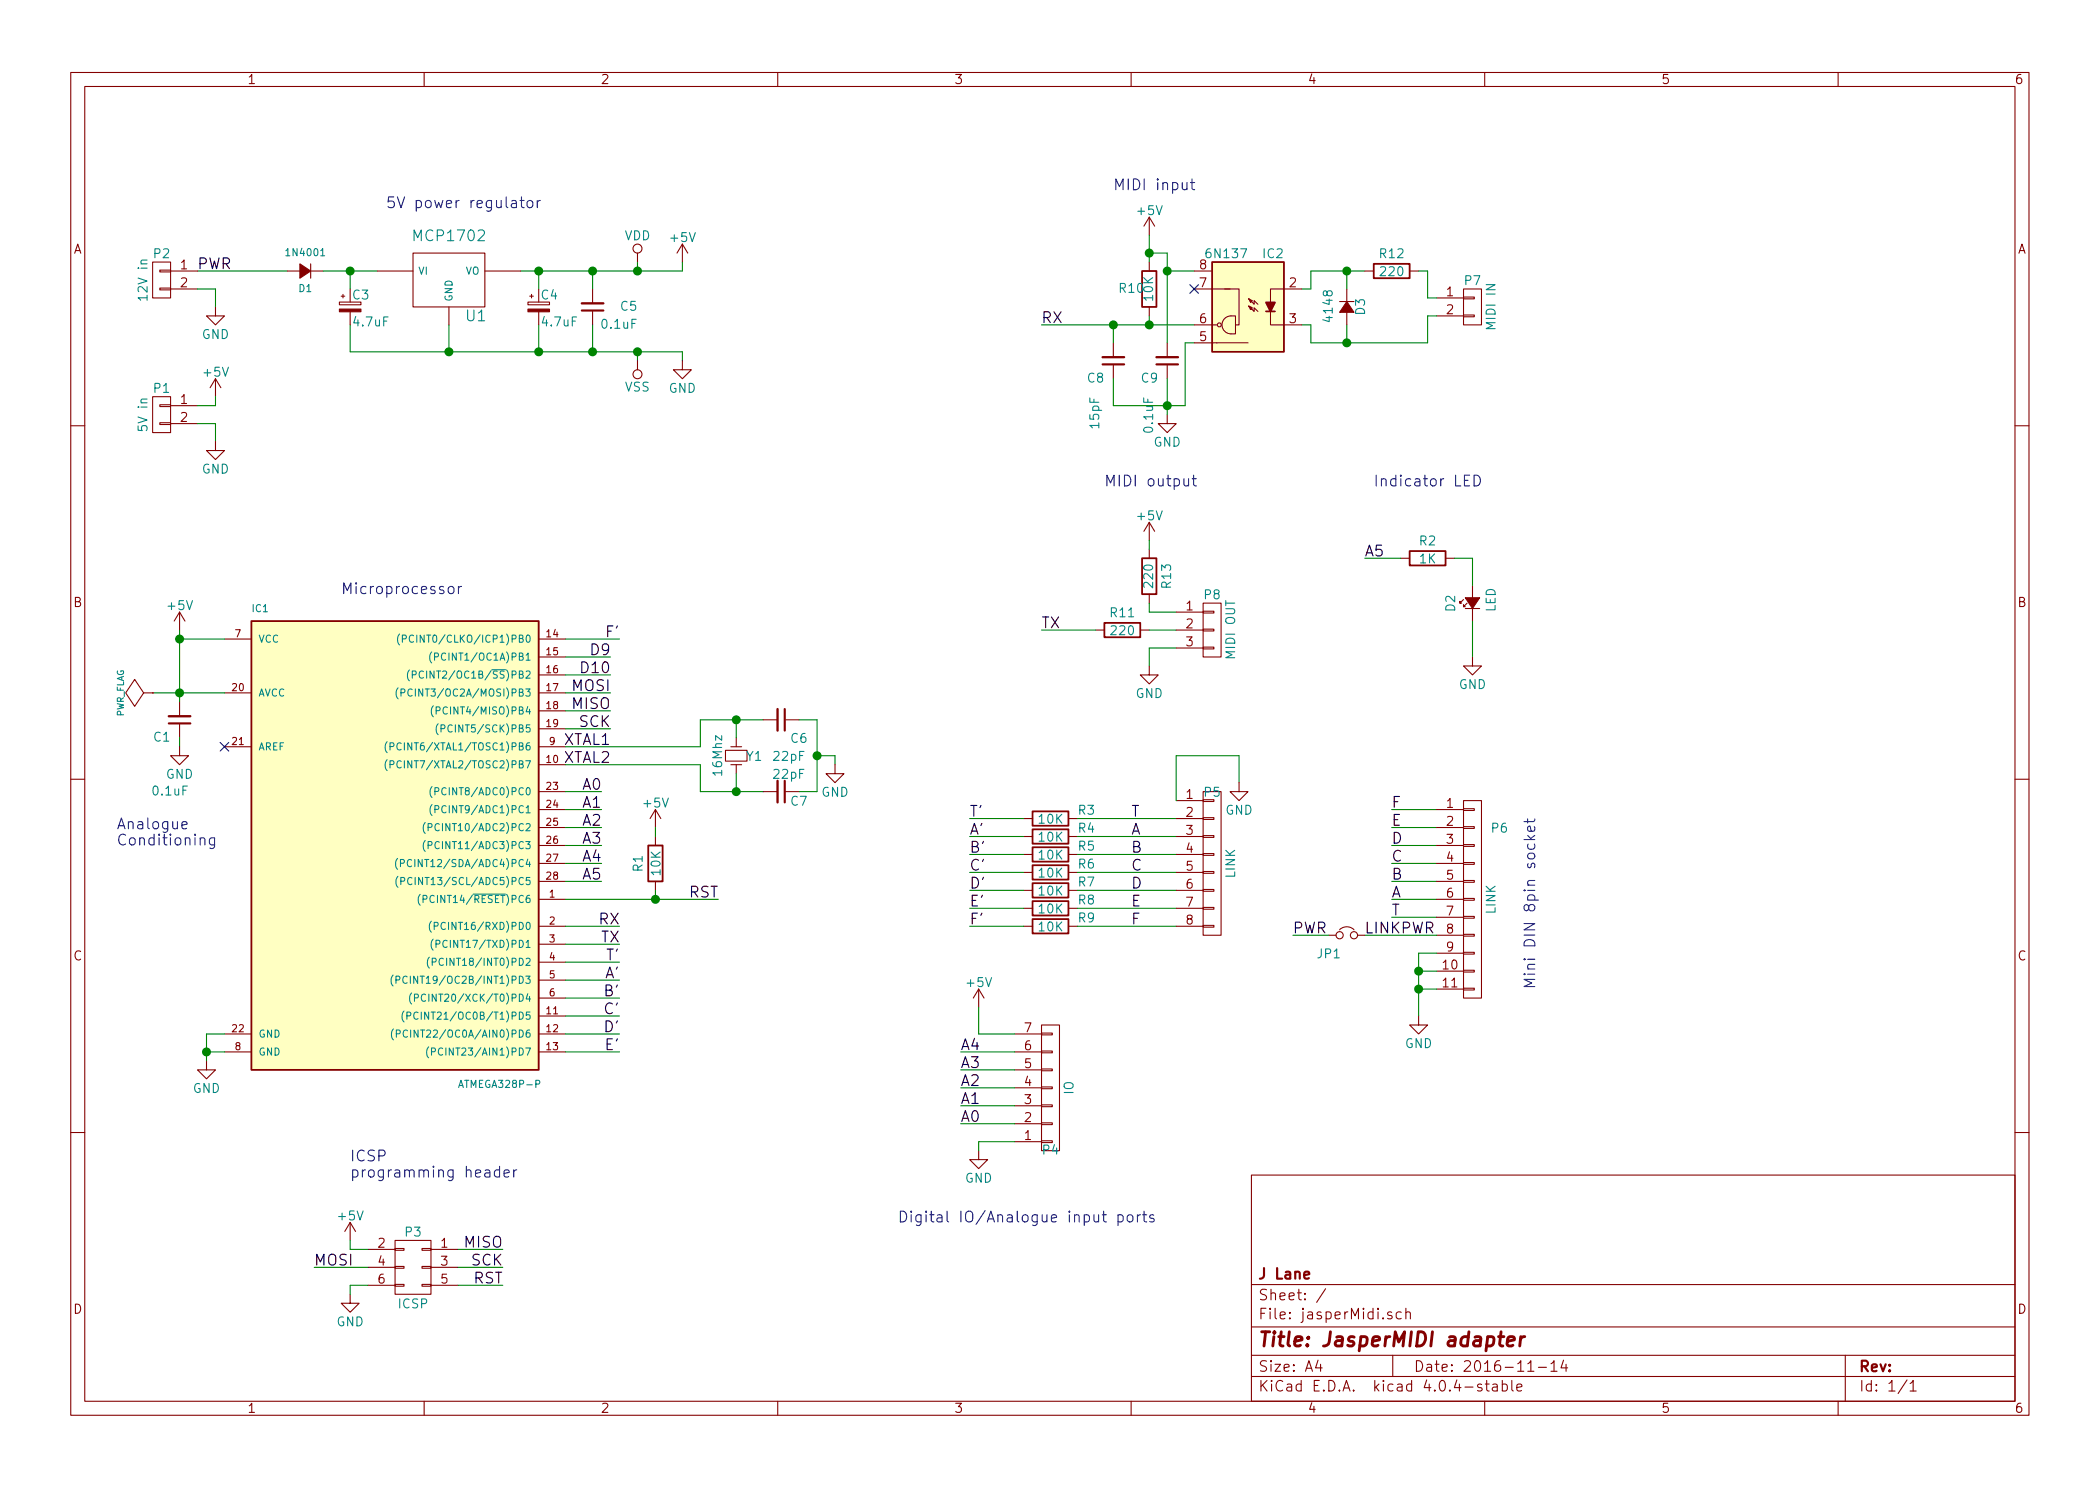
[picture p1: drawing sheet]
<svg xmlns="http://www.w3.org/2000/svg" width="297mm" height="210mm" viewBox="0 0 297 210" stroke-linecap="round" stroke-linejoin="round" font-family="sans-serif">
<g fill="none" stroke="#840000" stroke-width=".15">
<path d="M10 10.3h277v189.9h-277zM12 12.2h273v186.1h-273zM60 10.3v1.9M110 10.3v1.9M160 10.3v1.9M210 10.3v1.9M260 10.3v1.9M21.6 37.1h2.5v5.1h-2.5zM22.6 38.2h1.5v.3h-1.5zM24.1 38.3h3.8M40.6 38.3h1.8M43.9 37.3v2.1"/>
<path d="M43.9 38.3h1.8M53.3 38.3h5.1M58.4 35.8h10.2v7.6h-10.2zM68.6 38.3h5.1M90.2 35.8v1.3M96.5 34.5l-.7 1.3M96.5 34.5v2.6M96.5 34.5l.8 1.3M162.6 30.7v2.6M162.6 37.1v1.2M162.6 30.7l-.8 1.3M162.6 30.7l.7 1.3"/>
<path d="M168.9 38.3h2.5M193 38.3h1.3M199.4 38.3h1.3M21.6 56.1h2.5v5.1h-2.5zM22.6 40.8h1.5v.2h-1.5zM22.6 59.8h1.5v.3h-1.5zM22.6 57.3h1.5v.2h-1.5zM24.1 40.9h3.8M24.1 57.4h3.8M24.1 59.9h3.8M30.5 43.4v1.3h1.2l-1.2 1.3-1.3-1.3h1.3M30.5 53.6l-.8 1.3"/>
<path d="M30.5 53.6v2.5M30.5 53.6l.7 1.3M48 42.7h3.1v.4h-3.1zM48.3 41.9h.5M48.5 41.7v.5M49.5 44.1v1.9M63.5 43.4v2.6M74.7 42.7h3v.4h-3zM74.9 41.9h.5M75.2 41.7v.5M76.2 44.1v1.9M83.8 40.9v2"/>
<path d="M83.8 44.1v1.9M90.2 51v1.3M96.5 51v1.3h1.3l-1.3 1.3-1.3-1.3h1.3M157.5 48.5v2M157.5 51.7v1.9M162.6 43.4v1.3M165.1 58.7v1.2h1.3l-1.3 1.3-1.3-1.3h1.3M165.1 48.5v2M165.1 51.7v1.9M168.9 40.9h5.1M168.9 48.5h7.6M168.9 46h3.2"/>
<path d="M173.2 45.1l.7-.4h.9v2.5h-.7a1.27 1.27 0 0 1-1.1-.7 1.27 1.27 0 0 1 .2-1.4zM173.2 40.9h2.1v5.1h-.5M176.6 42.3l.8 .7v-.5l.5 .5M176.6 42.3l.5 .2-.2 .3zM176.6 43.3l.3 .5 .2-.2-.5-.3 .8 .8v-.5l.5 .5M184.1 40.9h-4.4v5.1h4.4M189.5 42.7h2M190.5 40.9v1.8M190.5 44.2v1.8M203.2 42.2h3.8M203.2 44.7h3.8M207 44.6h1.5v.2h-1.5z"/>
<path d="M207 42h1.5v.3h-1.5zM207 40.9h2.5v5.1h-2.5zM10 60.2h2M30.5 62.5v1.2h1.2l-1.2 1.3-1.3-1.3h1.3M162.6 73.9v2.5M162.6 77.7v1.3M162.6 73.9l-.8 1.3M162.6 73.9l.7 1.3M198.1 79h1.3M204.5 79h1.2M285 60.2h2M20.3 98l-1.3-1.9-1.2 1.9 1.2 1.9 1.3-1.9h1.3"/>
<path d="M21.6 98h.1M25.4 86.6l-.8 1.3M25.4 86.6v2.5M25.4 99.3v2M25.4 86.6l.8 1.3M31.7 90.4h3.9M31.7 98h3.9M76.2 90.4h3.8M76.2 98h3.8M76.2 93h3.8M76.2 95.5h3.8M154.9 89.1h1.3"/>
<path d="M161.3 89.1h1.3M162.6 94.2v1.3h1.2l-1.2 1.3-1.3-1.3h1.3M162.6 84.1v1.2M166.4 86.6h3.8M166.4 89.1h3.8M166.4 91.7h3.8M170.2 91.6h1.5v.2h-1.5zM170.2 89h1.5v.3h-1.5zM170.2 86.5h1.5v.2h-1.5zM170.2 85.3h2.5v7.7h-2.5zM207 84.8l-.5 .5v-.2v.2h.3M207.3 86.1h2"/>
<path d="M207.5 85.3l-.5 .5v-.2v.2h.3M208.3 93v1.2h1.2l-1.2 1.3-1.3-1.3h1.3M208.3 82.8v1.8M208.3 86.1v1.8M10 110.3h2M25.4 105.7v1.2h1.3l-1.3 1.3-1.3-1.3h1.3M25.4 102.5v1.9M31.7 105.7h3.9M76.2 105.7h3.8M76.2 108.2h3.8M76.2 112h3.8M76.2 114.5h3.8"/>
<path d="M76.2 117.1h3.8M76.2 119.6h3.8M76.2 100.6h3.8M76.2 103.1h3.8M92.7 114.5v2.6M92.7 118.4v1.2M92.7 114.5l-.8 1.3M92.7 114.5l.8 1.3M102.6 106.2h3.1v1.5h-3.1zM103.4 105.7h1.5M103.4 108.2h1.5M104.1 104.4v1.3"/>
<path d="M104.1 108.2v1.3M107.9 112h2.1M107.9 101.8h2.1M111.1 112h1.9M111.1 101.8h1.9M118.1 108.2v1.3h1.3l-1.3 1.2-1.3-1.2h1.3M144.8 115.8h1.2M144.8 118.4h1.2M151.1 115.8h1.3M151.1 118.4h1.3M166.4 115.8h3.8M166.4 118.4h3.8"/>
<path d="M166.4 113.3h3.8M170.2 112h2.5v20.3h-2.5zM170.2 118.2h1.5v.3h-1.5zM170.2 115.7h1.5v.2h-1.5zM170.2 113.2h1.5v.2h-1.5zM175.3 110.7v1.3h1.2l-1.2 1.3-1.3-1.3h1.3M203.2 114.5h3.8M203.2 117.1h3.8M203.2 119.6h3.8M207 119.5h1.5v.3h-1.5zM207 117h1.5v.2h-1.5zM207 114.4h1.5v.3h-1.5z"/>
<path d="M207 113.3h2.5v27.9h-2.5zM285 110.3h2M76.2 127.2h3.8M76.2 131.1h3.8M76.2 133.6h3.8M76.2 136.1h3.8M76.2 138.7h3.8M76.2 122.2h3.8M76.2 124.7h3.8M92.7 124.7v1.3M138.4 139.9l-.7 1.3M138.4 139.9v2.6"/>
<path d="M138.4 139.9l.8 1.3M144.8 131.1h1.2M144.8 120.9h1.2M144.8 123.4h1.2M144.8 126h1.2M144.8 128.5h1.2M151.1 131.1h1.3M151.1 120.9h1.3M151.1 123.4h1.3M151.1 126h1.3M151.1 128.5h1.3M166.4 131.1h3.8"/>
<path d="M166.4 120.9h3.8M166.4 123.4h3.8M166.4 126h3.8M166.4 128.5h3.8M170.2 130.9h1.5v.3h-1.5zM170.2 128.4h1.5v.2h-1.5zM170.2 125.9h1.5v.2h-1.5zM170.2 123.3h1.5v.3h-1.5zM170.2 120.8h1.5v.2h-1.5zM188 132.3h1M189.5 131.6a1.41 1.41 0 0 1 2 0M192 132.3h1"/>
<path d="M203.2 127.2h3.8M203.2 122.2h3.8M203.2 124.7h3.8M203.2 129.8h3.8M203.2 132.3h3.8M203.2 134.9h3.8M203.2 137.4h3.8M203.2 139.9h3.8M207 139.8h1.5v.3h-1.5zM207 137.3h1.5v.2h-1.5zM207 134.7h1.5v.3h-1.5zM207 132.2h1.5v.3h-1.5z"/>
<path d="M207 129.7h1.5v.2h-1.5zM207 127.1h1.5v.3h-1.5zM207 124.6h1.5v.2h-1.5zM207 122h1.5v.3h-1.5zM29.2 150.1v1.3h1.3l-1.3 1.2-1.3-1.2h1.3M31.7 148.8h3.9M31.7 146.3h3.9M76.2 141.2h3.8M76.2 148.8h3.8M76.2 143.8h3.8M76.2 146.3h3.8M143.5 148.8h3.8"/>
<path d="M143.5 146.3h3.8M143.5 159h3.8M143.5 156.5h3.8M143.5 153.9h3.8M143.5 151.4h3.8M147.3 145h2.6v17.8h-2.6zM147.3 146.2h1.5v.2h-1.5zM147.3 148.7h1.5v.3h-1.5zM147.3 151.3h1.5v.2h-1.5zM147.3 153.8h1.5v.2h-1.5zM147.3 156.3h1.5v.3h-1.5zM147.3 158.9h1.5v.2h-1.5z"/>
<path d="M200.7 143.8v1.2h1.2l-1.2 1.3-1.3-1.3h1.3M10 160.2h2M49.5 173v2.5M49.5 173l-.7 1.2M49.5 173l.8 1.2M52.1 176.8h3.8M52.1 179.3h3.8M55.9 175.5h5.1v7.6h-5.1zM55.9 179.2h1.2v.2h-1.2zM55.9 176.7h1.2v.2h-1.2zM59.7 179.2h1.3v.2h-1.3zM59.7 176.7h1.3v.2h-1.3z"/>
<path d="M61 176.8h3.8M61 179.3h3.8M138.4 162.8v1.3h1.3l-1.3 1.2-1.2-1.2h1.2M143.5 161.5h3.8M147.3 161.4h1.5v.3h-1.5zM177 166.3h108v32h-108zM285 160.2h2M49.5 183.1v1.3h1.3l-1.3 1.3-1.2-1.3h1.2M52.1 181.9h3.8M55.9 181.7h1.2v.3h-1.2zM59.7 181.7h1.3v.3h-1.3zM60 198.3v1.9"/>
<path d="M61 181.9h3.8M110 198.3v1.9M160 198.3v1.9M177 194.8h108M177 191.8h108M177 187.8h108M177 181.8h108M186.4 192.5l-.3 1h.9M186.8 193v1M187.5 182.3l-1.3 2M196.8 185.7a.37 .37 0 0 0-.5 .1v.1a.54 .54 0 0 0 .5 .3l.1 .1-.1 .2-.1 .1-.4-.1M197 191.8v3"/>
<path d="M198.2 185.7l-.4-.1-.3 .3 .1 .6 .2 .1 .4-.1M198.9 185.7a.38 .38 0 0 1 .6 .1v.8M198.9 185.1v1.5M209.6 195.9a.37 .37 0 0 0-.6 .1v.1a.54 .54 0 0 0 .6 .3l.1 .1-.1 .2-.2 .1-.4-.1M210 198.3v1.9M210.1 195.8h.5M210.3 195.3v1.3l.2 .2h.1M211.2 195.9l.1-.1 .4 .1 .1 .9M211.8 196.2l-.5 .1-.2 .2 .1 .2 .1 .1 .5-.1M212.5 195.9a.48 .48 0 0 1 .6 .1l.1 .1-.1 .6a.48 .48 0 0 1-.6 0M212.5 195.3v1.5M213.8 195.3v1.3l.2 .2"/>
<path d="M214.6 196.3l.7-.1-.1-.3-.4-.1-.2 .2v.7l.2 .1 .4-.1M216.1 194h.9M217.6 193.5h1.1M219.4 193l.4-.5v1.5M219.4 194h.8M221.2 192.5l-.4 1h.9M221.5 193v1M260 198.3v1.9M261 191.8v6.5M269.7 195.2l-1.2 2M270.2 195.8l.4-.5v1.5M270.2 196.8h.8"/>
<circle cx="90.2" cy="35.2" r=".63"/>
<circle cx="90.2" cy="53" r=".63"/>
<circle cx="172.5" cy="46" r=".28"/>
<circle cx="189.5" cy="132.3" r=".51"/>
<circle cx="191.5" cy="132.3" r=".51"/>
</g>
<path d="M212 189.1h.7M212.3 188.4l-.2 1.8 .1 .1 .4 .1M213.2 189.8l1-.2-.1-.4-.5-.1-.3 .3-.1 .8v.1l.2 .1 .6-.1M215.1 189.1l-.1 1.3M215.7 189.1a.54 .54 0 0 0-.6 .4" fill="none" stroke="#840000" stroke-width=".41"/>
<g fill="#ffffc2" stroke="#ffffc2" stroke-width=".14">
<path d="M35.6 87.9h40.6v63.5h-40.6z"/>
<path d="M171.4 37.1h10.2v12.7h-10.2z"/>
</g>
<g fill="none" stroke="#840000" stroke-width=".25">
<path d="M161.5 38.3h2.1v5.1h-2.1zM171.4 37.1h10.2v12.7h-10.2zM194.3 37.3h5.1v2.1h-5.1zM179.1 44.1h1.2M161.5 79h2.1v5.1h-2.1zM199.4 78h5.1v2h-5.1zM35.6 87.9h40.6v63.5h-40.6zM156.2 88.1h5.1v2.1h-5.1zM91.7 119.6h2v5.1h-2zM146 114.8h5.1v2h-5.1zM146 117.3h5.1v2.1h-5.1zM146 119.9h5.1v2h-5.1z"/>
<path d="M146 122.4h5.1v2.1h-5.1zM146 125h5.1v2h-5.1zM146 127.5h5.1v2h-5.1zM146 130h5.1v2.1h-5.1z"/>
</g>
<g fill="none" stroke="#008484" stroke-width=".15">
<path d="M45.4 36.2h.5M56.3 97.3a1.2 1.2 0 0 0 0 1.6M56.5 89.7a1.2 1.2 0 0 0 0 1.6M56.7 98h.5l.1-.2-.1-.3h-.5v1M56.9 90.4l.5-.1 .1-.1-.1-.3h-.5v1M57.9 94.8a1.2 1.2 0 0 0 0 1.5M58.3 97.6a.4 .4 0 0 0-.5 0 .4 .4 0 0 0-.1 .5 .37 .37 0 0 0 .2 .3 .37 .37 0 0 0 .4 0M58.3 95.5l.5-.1 .1-.1-.1-.3-.5-.1v1.1M58.5 90a.4 .4 0 0 0-.5 0 .4 .4 0 0 0-.1 .4 .37 .37 0 0 0 .2 .4 .37 .37 0 0 0 .4 0M59.9 95a.4 .4 0 0 0-.5 0 .4 .4 0 0 0-.1 .5 .37 .37 0 0 0 .2 .4 .37 .37 0 0 0 .4 0M61.1 92.2a1.2 1.2 0 0 0 0 1.6M61.3 99.9a1.2 1.2 0 0 0 0 1.5"/>
<path d="M61.5 92.9h.5v-.2v-.2l-.5-.1v1M54.8 104.9a1.2 1.2 0 0 0 0 1.6M54.8 107.5a1.2 1.2 0 0 0 0 1.5M55.2 105.6h.5v-.2v-.2l-.5-.1v1M55.2 108.2l.5-.1v-.1v-.3l-.5-.1v1.1M60.1 116.4a1.2 1.2 0 0 0 0 1.5M60.1 118.9a1.2 1.2 0 0 0 0 1.6M60.6 117.1l.4-.1 .1-.1-.1-.3-.4-.1v1M60.6 119.6h.4l.1-.2-.1-.3h-.4v1M61.1 111.3a1.2 1.2 0 0 0 0 1.5M61.1 113.8a1.2 1.2 0 0 0 0 1.6M61.5 112l.5-.1 .1-.1-.1-.3-.5-.1v1.1"/>
<path d="M61.5 114.5h.5l.1-.2-.1-.3h-.5v1M61.7 100.6l.5-.1 .1-.2-.1-.2-.5-.1v1M62 102.4a1.2 1.2 0 0 0 0 1.6M62.4 103.1l.5-.1v-.1v-.3h-.5v1M55.6 138a1.2 1.2 0 0 0 0 1.5M56 138.7l.5-.1 .1-.2-.1-.2-.5-.1v1M56.2 121.5a1.2 1.2 0 0 0 0 1.5M56.3 124a1.2 1.2 0 0 0 0 1.5M56.6 122.1h.5l.1-.2-.1-.2-.5-.1v1M56.7 124.7l.5-.1 .1-.1-.1-.3-.5-.1v1.1M57.6 138.2a.4 .4 0 0 0-.5 0 .4 .4 0 0 0-.1 .5 .37 .37 0 0 0 .2 .4 .37 .37 0 0 0 .4-.1M58.2 121.7a.4 .4 0 0 0-.5 0 .4 .4 0 0 0-.1 .5 .37 .37 0 0 0 .2 .4 .37 .37 0 0 0 .4-.1"/>
<path d="M58.3 124.3a.4 .4 0 0 0-.5-.1 .4 .4 0 0 0-.1 .5 .37 .37 0 0 0 .1 .4 .37 .37 0 0 0 .5 0M59.4 126.5a1.2 1.2 0 0 0 0 1.6M59.8 127.2h.5l.1-.2-.1-.3h-.5v1M60.7 135.4a1.2 1.2 0 0 0 0 1.6M61 130.3a1.2 1.2 0 0 0 0 1.6M61.1 136.1h.5l.1-.2-.1-.3h-.5v1M61.3 132.9a1.2 1.2 0 0 0 0 1.5M61.4 131h.5l.1-.2-.1-.2-.5-.1v1M61.7 133.6l.5-.1v-.1v-.3l-.5-.1v1.1M66.9 126.5h4.6M55.7 145.6a1.2 1.2 0 0 0 0 1.5M56.1 146.3l.4-.1 .1-.1-.1-.3-.4-.1v1.1"/>
<path d="M57.1 143a1.2 1.2 0 0 0 0 1.6M57.6 143.7h.4l.1-.2-.1-.2-.4-.1v1M57.6 145.8a.4 .4 0 0 0-.5 0 .4 .4 0 0 0-.1 .5 .37 .37 0 0 0 .2 .4 .37 .37 0 0 0 .4 0M58.2 140.5a1.2 1.2 0 0 0 0 1.6M58.6 141.2l.5-.1 .1-.1-.1-.3h-.5v1M59.1 143.3a.4 .4 0 0 0-.5 0 .4 .4 0 0 0-.1 .5 .37 .37 0 0 0 .2 .4 .37 .37 0 0 0 .4-.1M60.2 140.8a.4 .4 0 0 0-.5 0 .4 .4 0 0 0-.1 .4 .37 .37 0 0 0 .2 .4 .37 .37 0 0 0 .4 0M60.6 148.1a1.2 1.2 0 0 0 0 1.6M61 148.8h.5l.1-.2-.1-.3h-.5v1"/>
</g>
<g fill="none" stroke="#008400" stroke-width=".15">
<path d="M27.9 38.3h12.7M45.7 38.3h7.6M49.5 38.3v2.6M76.2 38.3v2.6M83.8 38.3v2.6M90.2 37.1v1.2M96.5 37.1v1.2h-22.8M162.6 35.8h2.5v12.7M162.6 33.3v3.8M165.1 38.3h3.8M190.5 38.3v2.6M193 38.3h-7.6v2.6h-1.3"/>
<path d="M200.7 38.3h1.2v3.9h1.3M27.9 40.9h2.6v2.5M27.9 59.9h2.6v2.6M30.5 56.1v1.3h-2.6M49.5 46v3.8h47v1.2M63.5 46v3.8M76.2 46v3.8M83.8 46v3.8M90.2 49.8v1.2M147.3 46h21.6M157.5 46v2.5M162.6 44.7v1.3"/>
<path d="M165.1 53.6v5.1M168.9 48.5h-1.3v8.9h-10.1v-3.8M190.5 46v2.5M203.2 44.7h-1.3v3.8h-16.5v-2.5h-1.3M162.6 76.4v1.3M193 79h5.1M205.7 79h2.6v3.8M21.6 98h10.1M25.4 90.4h6.3M25.4 89.1v10.2M80 90.4h7.6M80 98h6.4"/>
<path d="M80 93h6.4M80 95.5h6.4M147.3 89.1h7.6M162.6 85.3v1.3h3.8M162.6 89.1h3.8M166.4 91.7h-3.8v2.5M208.3 87.9v5.1M25.4 104.4v1.3M80 108.2h19.1v3.8h8.8M80 112h5.1M80 100.6h6.4M80 103.1h6.4"/>
<path d="M80 119.6h5.1M80 117.1h5.1M80 114.5h5.1M92.7 117.1v1.3M104.1 101.8v2.6M104.1 109.5v2.5M107.9 101.8h-8.8v3.9h-19.1M113 101.8h2.6v10.2h-2.6M115.6 106.9h2.5v1.3M137.2 115.8h7.6M137.2 118.4h7.6M152.4 115.8h14"/>
<path d="M152.4 118.4h14M175.3 110.7v-3.8h-8.9v6.4M196.8 119.6h6.4M196.8 117.1h6.4M196.8 114.5h6.4M80 131.1h7.6M80 127.2h21.6M80 124.7h5.1M80 122.2h5.1M80 136.1h7.6M80 138.7h7.6M80 133.6h7.6"/>
<path d="M92.7 126v1.2M137.2 120.9h7.6M137.2 123.4h7.6M137.2 126h7.6M137.2 128.5h7.6M137.2 131.1h7.6M152.4 120.9h14M152.4 123.4h14M152.4 126h14M152.4 128.5h14M152.4 131.1h14M182.9 132.3h5.1"/>
<path d="M193 132.3h10.2M196.8 127.2h6.4M196.8 124.7h6.4M196.8 122.2h6.4M196.8 129.8h6.4M200.7 139.9h2.5M200.7 137.4h2.5M203.2 134.9h-2.5v8.9M29.2 148.8h2.5M31.7 146.3h-2.5v3.8M80 146.3h7.6M80 148.8h7.6"/>
<path d="M80 141.2h7.6M80 143.8h7.6M135.9 148.8h7.6M135.9 159h7.6M135.9 156.5h7.6M135.9 153.9h7.6M135.9 151.4h7.6M138.4 142.5v3.8h5.1M44.4 179.3h7.7M49.5 175.5v1.3h2.6M64.8 176.8h6.3M64.8 179.3h6.3"/>
<path d="M143.5 161.5h-5.1v1.3M52.1 181.9h-2.6v1.2M64.8 181.9h6.3"/>
</g>
<path d="M82.3 42.9h3M156 50.5h3M163.6 50.5h3M23.9 101.3h3M110 100.3v3.1M110 110.5v3" fill="none" stroke="#840000" stroke-width=".33"/>
<path d="M82.3 43.9h3M156 51.6h3M163.6 51.6h3M23.9 102.4h3M111 100.3v3.1M111 110.5v3" fill="none" stroke="#840000" stroke-width=".3"/>
<g fill="#008400" stroke="#008400" stroke-width=".25">
<circle cx="104.1" cy="101.8" r=".51"/>
<circle cx="104.1" cy="112" r=".51"/>
<circle cx="115.6" cy="106.9" r=".51"/>
<circle cx="76.2" cy="49.8" r=".51"/>
<circle cx="76.2" cy="38.3" r=".51"/>
<circle cx="83.8" cy="38.3" r=".51"/>
<circle cx="83.8" cy="49.8" r=".51"/>
<circle cx="29.2" cy="148.8" r=".51"/>
<circle cx="25.4" cy="90.4" r=".51"/>
<circle cx="92.7" cy="127.2" r=".51"/>
<circle cx="25.4" cy="98" r=".51"/>
<circle cx="63.5" cy="49.8" r=".51"/>
<circle cx="49.5" cy="38.3" r=".51"/>
<circle cx="90.2" cy="38.3" r=".51"/>
<circle cx="90.2" cy="49.8" r=".51"/>
<circle cx="200.7" cy="139.9" r=".51"/>
<circle cx="200.7" cy="137.4" r=".51"/>
<circle cx="190.5" cy="48.5" r=".51"/>
<circle cx="190.5" cy="38.3" r=".51"/>
<circle cx="162.6" cy="46" r=".51"/>
<circle cx="165.1" cy="38.3" r=".51"/>
<circle cx="157.5" cy="46" r=".51"/>
<circle cx="165.1" cy="57.4" r=".51"/>
<circle cx="162.6" cy="35.8" r=".51"/>
</g>
<g fill="#840000" stroke="#840000" stroke-width=".15">
<path d="M48 43.7h3.1v.4h-3.1z"/>
<path d="M74.7 43.7h3v.4h-3z"/>
<path d="M42.4 37.3l1.5 1-1.5 1.1z"/>
<path d="M190.5 42.7l1 1.5h-2z"/>
<path d="M207.3 84.6h2l-1 1.5z"/>
</g>
<path d="M168.3 40.3l1.2 1.2M169.5 40.3l-1.2 1.2M31.1 105l1.3 1.3M32.4 105l-1.3 1.3" fill="none" stroke="#000084" stroke-width=".15"/>
<g fill="none" stroke="#0000c2" stroke-width=".15">
<path d="M73.6 28.4h.5M73.8 27.9v1.3v.1l.3 .1M74.6 28.5a.42 .42 0 0 1 .4-.1 .42 .42 0 0 1 .4 .3v.4a.43 .43 0 0 1-.4 .3 .43 .43 0 0 1-.5-.3zM76 28.4v1M76.4 28.4h-.3l-.1 .3M167.2 25.8v.8a.38 .38 0 0 0 .7 .1M167.9 25.8v1M168.4 25.8h.6M168.6 25.3v1.3l.1 .2h.3M167.5 67.7v.8a.38 .38 0 0 0 .6 .1M168.1 67.7v1.1M168.6 67.7h.6"/>
<path d="M168.8 67.2v1.3l.1 .2 .3 .1M207.9 67.2h-.8v1.6h.8M208.5 67.2a.77 .77 0 0 1 .9 .8 .77 .77 0 0 1-.9 .8zM63.5 83.1a.42 .42 0 0 1 .4-.1 .42 .42 0 0 1 .3 .3v.4a.43 .43 0 0 1-.4 .3 .43 .43 0 0 1-.4-.3zM64.8 83v1M65.3 83l-.3 .1-.2 .2M25.7 116.8l.8-.2-.1-.3h-.4l-.3 .2 .1 .7 .2 .1 .4-.1M28.3 118.7a.38 .38 0 0 1 .7 .1v.8M30.4 118.5v1.3a.43 .43 0 0 1-.7 .2M30.4 118.6a.48 .48 0 0 0-.7 .1l-.1 .6a.48 .48 0 0 0 .8 .2M215.6 118.8h1.5M216.1 118.2l.6 .6"/>
<path d="M216.1 115.9v.6M216.2 119.4a.48 .48 0 0 0 0 .7l.6 .1a.48 .48 0 0 0 .2-.8M217 117l.1 .4-.2 .2-.7-.1-.1-.1 .1-.4 .2-.1 .2 .7M217.1 115.9l-.1 .3-.1 .1h-1.3M217.1 118.2l-.6 .4M70.7 165.6a.48 .48 0 0 0-.7 .1l-.1 .6a.48 .48 0 0 0 .8 .2M70.7 165v1.5M71.3 166l.7-.1v-.3l-.5-.1-.2 .3 .1 .7h.1h.5M72.7 165.5v1M73.1 165.5l-.3 .1-.1 .2M155.9 171.9h.6M156.1 171.4v1.3l.1 .1 .3 .1"/>
<path d="M158.1 172a.48 .48 0 0 1 .7 0l.1 .6a.48 .48 0 0 1-.8 .2M158.1 171.9v1.5M159.5 172a.42 .42 0 0 1 .4-.1 .42 .42 0 0 1 .3 .3v.4a.43 .43 0 0 1-.4 .3 .43 .43 0 0 1-.4-.3zM160.9 171.9v1M161.3 171.9l-.3 .1-.1 .2M161.6 171.9h.6M161.8 171.4v1.3l.1 .1 .3 .1M163.2 172l-.4-.1-.2 .2 .1 .2 .5 .2 .1 .1-.1 .2-.1 .1-.5-.1"/>
</g>
<path d="M179.1 42.8h1.2l-.6 1.3z" fill="#840000" stroke="#840000" stroke-width=".25"/>
<text font-size="2.8" fill="#840000" x="178" y="190.5">Title: JasperMIDI adapter</text>
<g font-size="2.1" fill="#0000c2">
<text x="54.6" y="29.5">5V power regulator</text>
<text x="157.5" y="26.9">MIDI input</text>
<text x="156.2" y="68.8">MIDI output</text>
<text x="194.3" y="68.8">Indicator LED</text>
<text x="48.3" y="84.1">Microprocessor</text>
<text x="16.5" y="117.3">Analogue</text>
<text x="16.5" y="119.6">Conditioning</text>
<text x="217.2" y="139.9" transform="rotate(-90 217.2 139.9)">Mini DIN 8pin socket</text>
<text x="49.5" y="164.3">ICSP</text>
<text x="49.5" y="166.6">programming header</text>
<text x="127" y="173">Digital IO/Analogue input ports</text>
</g>
<g font-size="2.1" fill="#008484">
<text x="58.8" y="34.1">MCP1702</text>
<text x="66" y="45.5">U1</text>
</g>
<g font-size="2.1">
<text x="27.9" y="38.1">PWR</text>
<text x="147.3" y="45.7">RX</text>
<text x="193" y="78.7">A5</text>
<text x="147.3" y="88.9">TX</text>
<text x="82.5" y="95.2">D10</text>
<text x="83.6" y="92.7">D9</text>
<text x="85.8" y="90.2">F'</text>
<text x="80.9" y="100.3">MISO</text>
<text x="80.9" y="97.8">MOSI</text>
<text x="79.6" y="105.4">XTAL1</text>
<text x="79.6" y="107.9">XTAL2</text>
<text x="81.9" y="102.9">SCK</text>
<text x="82.4" y="111.8">A0</text>
<text x="82.4" y="119.4">A3</text>
<text x="82.4" y="116.8">A2</text>
<text x="82.4" y="114.3">A1</text>
<text x="137.2" y="115.6">T'</text>
<text x="137.2" y="118.1">A'</text>
<text x="160" y="115.6">T</text>
<text x="160" y="118.1">A</text>
<text x="196.8" y="119.4">D</text>
<text x="196.8" y="116.8">E</text>
<text x="196.8" y="114.3">F</text>
<text x="82.4" y="124.5">A5</text>
<text x="82.4" y="121.9">A4</text>
<text x="137.2" y="120.6">B'</text>
<text x="137.2" y="123.2">C'</text>
<text x="137.2" y="125.7">D'</text>
<text x="160" y="120.6">B</text>
<text x="160" y="123.2">C</text>
<text x="160" y="125.7">D</text>
<text x="196.8" y="124.5">B</text>
<text x="196.8" y="121.9">C</text>
<text x="84.7" y="130.8">RX</text>
<text x="97.4" y="127">RST</text>
<text x="137.2" y="128.3">E'</text>
<text x="137.2" y="130.8">F'</text>
<text x="160" y="128.3">E</text>
<text x="160" y="130.8">F</text>
<text x="196.8" y="129.5">T</text>
<text x="196.8" y="127">A</text>
<text x="84.9" y="133.3">TX</text>
<text x="85.8" y="135.9">T'</text>
<text x="182.9" y="132.1">PWR</text>
<text x="193" y="132.1">LINKPWR</text>
<text x="85.6" y="138.4">A'</text>
<text x="85.6" y="141">B'</text>
<text x="85.6" y="143.5">C'</text>
<text x="85.6" y="146">D'</text>
<text x="85.7" y="148.6">E'</text>
<text x="135.9" y="148.6">A4</text>
<text x="135.9" y="153.7">A2</text>
<text x="135.9" y="151.1">A3</text>
<text x="135.9" y="158.7">A0</text>
<text x="135.9" y="156.2">A1</text>
<text x="44.4" y="179.1">MOSI</text>
<text x="65.7" y="176.5">MISO</text>
<text x="66.6" y="179.1">SCK</text>
<text x="66.9" y="181.6">RST</text>
</g>
<g font-size="2.1" fill="#840000">
<text x="178" y="184">Sheet: /</text>
<text x="178" y="181">J Lane</text>
<text x="178" y="186.7">File: jasperMidi.sch</text>
<text x="178" y="196.9">KiCad E.D.A. kicad 4.0.4-stable</text>
<text x="178" y="194.1">Size: A4</text>
<text x="200" y="194.1">Date: 2016-11-14</text>
<text x="263" y="194.1">Rev:</text>
<text x="263" y="196.9">Id: 1/1</text>
</g>
<g font-size="1.8" fill="#840000">
<text x="35" y="11.9">1</text>
<text x="85" y="11.9">2</text>
<text x="135" y="11.9">3</text>
<text x="185" y="11.9">4</text>
<text x="235" y="11.9">5</text>
<text x="285" y="11.9">6</text>
<text x="10.4" y="35.9">A</text>
<text x="285.4" y="35.9">A</text>
<text x="25.6" y="38.1">1</text>
<text x="25.6" y="40.6">2</text>
<text x="169.7" y="40.6">7</text>
<text x="169.7" y="38.1">8</text>
<text x="182.4" y="40.6">2</text>
<text x="204.6" y="41.9">1</text>
<text x="169.7" y="45.7">6</text>
<text x="182.4" y="45.7">3</text>
<text x="204.6" y="44.4">2</text>
<text x="169.7" y="48.3">5</text>
<text x="25.6" y="57.1">1</text>
<text x="25.6" y="59.7">2</text>
<text x="10.4" y="85.9">B</text>
<text x="167.8" y="86.4">1</text>
<text x="167.8" y="88.9">2</text>
<text x="285.4" y="85.9">B</text>
<text x="167.8" y="91.4">3</text>
<text x="167.8" y="113">1</text>
<text x="167.8" y="115.6">2</text>
<text x="167.8" y="118.1">3</text>
<text x="204.6" y="114.3">1</text>
<text x="204.6" y="116.8">2</text>
<text x="204.6" y="119.4">3</text>
<text x="167.8" y="120.6">4</text>
<text x="167.8" y="123.2">5</text>
<text x="167.8" y="125.7">6</text>
<text x="204.6" y="121.9">4</text>
<text x="204.6" y="124.5">5</text>
<text x="167.8" y="128.3">7</text>
<text x="167.8" y="130.8">8</text>
<text x="204.6" y="127">6</text>
<text x="204.6" y="129.5">7</text>
<text x="10.4" y="135.9">C</text>
<text x="204.1" y="137.2">10</text>
<text x="204.6" y="132.1">8</text>
<text x="204.6" y="134.6">9</text>
<text x="285.4" y="135.9">C</text>
<text x="204.1" y="139.7">11</text>
<text x="144.9" y="148.6">6</text>
<text x="144.9" y="146">7</text>
<text x="144.9" y="153.7">4</text>
<text x="144.9" y="151.1">5</text>
<text x="144.9" y="161.3">1</text>
<text x="144.9" y="158.7">2</text>
<text x="144.9" y="156.2">3</text>
<text x="53.5" y="176.5">2</text>
<text x="53.5" y="179.1">4</text>
<text x="62.4" y="176.5">1</text>
<text x="62.4" y="179.1">3</text>
<text x="10.4" y="185.9">D</text>
<text x="53.5" y="181.6">6</text>
<text x="62.4" y="181.6">5</text>
<text x="285.4" y="185.9">D</text>
<text x="35" y="199.9">1</text>
<text x="85" y="199.9">2</text>
<text x="135" y="199.9">3</text>
<text x="185" y="199.9">4</text>
<text x="235" y="199.9">5</text>
<text x="285" y="199.9">6</text>
</g>
<g font-size="1.8" fill="#008484">
<text x="88.3" y="34">VDD</text>
<text x="94.9" y="34.2">+5V</text>
<text x="161" y="30.4">+5V</text>
<text x="21.8" y="36.5">P2</text>
<text x="158.4" y="41.4">R10</text>
<text x="170.8" y="36.5">6N137</text>
<text x="178.7" y="36.5">IC2</text>
<text x="195.2" y="36.5">R12</text>
<text x="195.4" y="39.1">220</text>
<text x="207.2" y="40.3">P7</text>
<text x="20.9" y="42.2" transform="rotate(-90 20.9 42.2)">12V in</text>
<text x="28.5" y="47.9">GND</text>
<text x="49.9" y="42.4">C3</text>
<text x="50.1" y="46.2">4.7uF</text>
<text x="76.6" y="42.4">C4</text>
<text x="76.8" y="46.2">4.7uF</text>
<text x="85.2" y="46.5">0.1uF</text>
<text x="87.8" y="44">C5</text>
<text x="163.1" y="42.5" transform="rotate(-90 163.1 42.5)">10K</text>
<text x="188.5" y="45.3" transform="rotate(-90 188.5 45.3)">4148</text>
<text x="193.1" y="44.5" transform="rotate(-90 193.1 44.5)">D3</text>
<text x="211.5" y="46.4" transform="rotate(-90 211.5 46.4)">MIDI IN</text>
<text x="28.9" y="53.3">+5V</text>
<text x="21.8" y="55.6">P1</text>
<text x="88.4" y="55.4">VSS</text>
<text x="94.6" y="55.6">GND</text>
<text x="153.8" y="54.1">C8</text>
<text x="161.5" y="54.1">C9</text>
<text x="20.9" y="60.8" transform="rotate(-90 20.9 60.8)">5V in</text>
<text x="155.5" y="60.5" transform="rotate(-90 155.5 60.5)">15pF</text>
<text x="163.1" y="61.1" transform="rotate(-90 163.1 61.1)">0.1uF</text>
<text x="163.1" y="63.2">GND</text>
<text x="28.5" y="67">GND</text>
<text x="161" y="73.6">+5V</text>
<text x="200.8" y="77.2">R2</text>
<text x="163.1" y="83" transform="rotate(-90 163.1 83)">220</text>
<text x="165.6" y="83.2" transform="rotate(-90 165.6 83.2)">R13</text>
<text x="200.8" y="79.7">1K</text>
<text x="23.8" y="86.3">+5V</text>
<text x="157.1" y="87.3">R11</text>
<text x="157.3" y="89.9">220</text>
<text x="170.4" y="84.8">P8</text>
<text x="205.8" y="86.5" transform="rotate(-90 205.8 86.5)">D2</text>
<text x="211.5" y="86.6" transform="rotate(-90 211.5 86.6)">LED</text>
<text x="174.7" y="93.1" transform="rotate(-90 174.7 93.1)">MIDI OUT</text>
<text x="160.6" y="98.7">GND</text>
<text x="206.3" y="97.5">GND</text>
<text x="21.8" y="104.9">C1</text>
<text x="105.6" y="107.6">Y1</text>
<text x="109.5" y="107.6">22pF</text>
<text x="111.9" y="105.1">C6</text>
<text x="21.7" y="112.5">0.1uF</text>
<text x="23.4" y="110.2">GND</text>
<text x="102.1" y="109.6" transform="rotate(-90 102.1 109.6)">16Mhz</text>
<text x="109.5" y="110.2">22pF</text>
<text x="111.9" y="114">C7</text>
<text x="116.2" y="112.7">GND</text>
<text x="170.4" y="112.7">P5</text>
<text x="91.1" y="114.2">+5V</text>
<text x="147" y="116.5">10K</text>
<text x="147" y="119.1">10K</text>
<text x="152.6" y="115.3">R3</text>
<text x="152.6" y="117.8">R4</text>
<text x="173.3" y="115.3">GND</text>
<text x="211" y="117.8">P6</text>
<text x="90.9" y="123.3" transform="rotate(-90 90.9 123.3)">R1</text>
<text x="93.4" y="123.8" transform="rotate(-90 93.4 123.8)">10K</text>
<text x="147" y="121.6">10K</text>
<text x="147" y="124.1">10K</text>
<text x="152.6" y="120.3">R5</text>
<text x="152.6" y="122.9">R6</text>
<text x="152.6" y="125.4">R7</text>
<text x="174.7" y="124.2" transform="rotate(-90 174.7 124.2)">LINK</text>
<text x="147" y="126.7">10K</text>
<text x="147" y="129.2">10K</text>
<text x="147" y="131.8">10K</text>
<text x="152.6" y="128">R8</text>
<text x="152.6" y="130.5">R9</text>
<text x="211.5" y="129.3" transform="rotate(-90 211.5 129.3)">LINK</text>
<text x="186.4" y="135.6">JP1</text>
<text x="136.8" y="139.6">+5V</text>
<text x="198.7" y="148.3">GND</text>
<text x="27.3" y="154.6">GND</text>
<text x="151.8" y="154.9" transform="rotate(-90 151.8 154.9)">IO</text>
<text x="136.5" y="167.3">GND</text>
<text x="147.5" y="163.3">P4</text>
<text x="47.9" y="172.7">+5V</text>
<text x="57.4" y="174.9">P3</text>
<text x="56.4" y="185.1">ICSP</text>
<text x="47.6" y="187.6">GND</text>
</g>
<g font-size="1.4" fill="#008484">
<text x="40.7" y="36.2">1N4001</text>
<text x="42.3" y="41.3">D1</text>
<text x="59.2" y="38.9">VI</text>
<text x="65.8" y="38.9">VO</text>
<text x="64" y="42.7" transform="rotate(-90 64 42.7)">GND</text>
<text x="35.7" y="86.6">IC1</text>
<text x="36.6" y="90.9">VCC</text>
<text x="58.5" y="90.9">(PCINT0/CLKO/ICP1)PB0</text>
<text x="62.1" y="93.5">(PCINT1/OC1A)PB1</text>
<text x="36.6" y="98.5">AVCC</text>
<text x="58.1" y="98.5">(PCINT3/OC2A/MOSI)PB3</text>
<text x="59.8" y="96">(PCINT2/OC1B/SS)PB2</text>
<text x="62.5" y="101.1">(PCINT4/MISO)PB4</text>
<text x="36.6" y="106.2">AREF</text>
<text x="56.5" y="106.2">(PCINT6/XTAL1/TOSC1)PB6</text>
<text x="63.1" y="103.6">(PCINT5/SCK)PB5</text>
<text x="56.5" y="108.7">(PCINT7/XTAL2/TOSC2)PB7</text>
<text x="62.2" y="112.5">(PCINT8/ADC0)PC0</text>
<text x="61.4" y="117.6">(PCINT10/ADC2)PC2</text>
<text x="62.2" y="115.1">(PCINT9/ADC1)PC1</text>
<text x="58" y="122.7">(PCINT12/SDA/ADC4)PC4</text>
<text x="58.2" y="125.2">(PCINT13/SCL/ADC5)PC5</text>
<text x="61.4" y="120.1">(PCINT11/ADC3)PC3</text>
<text x="60.6" y="127.8">(PCINT14/RESET)PC6</text>
<text x="62.3" y="131.6">(PCINT16/RXD)PD0</text>
<text x="62.2" y="136.6">(PCINT18/INT0)PD2</text>
<text x="62.5" y="134.1">(PCINT17/TXD)PD1</text>
<text x="57.9" y="139.2">(PCINT19/OC2B/INT1)PD3</text>
<text x="60.2" y="141.7">(PCINT20/XCK/T0)PD4</text>
<text x="36.6" y="149.3">GND</text>
<text x="36.6" y="146.8">GND</text>
<text x="57.7" y="146.8">(PCINT22/OC0A/AIN0)PD6</text>
<text x="59.3" y="144.3">(PCINT21/OC0B/T1)PD5</text>
<text x="62.1" y="149.3">(PCINT23/AIN1)PD7</text>
<text x="65.3" y="153.9">ATMEGA328P-P</text>
</g>
<g font-size="1.4" fill="#840000">
<text x="33.3" y="90.2">7</text>
<text x="77.3" y="90.2">14</text>
<text x="77.3" y="92.7">15</text>
<text x="77.3" y="95.2">16</text>
<text x="32.9" y="97.8">20</text>
<text x="77.3" y="97.8">17</text>
<text x="77.3" y="100.3">18</text>
<text x="32.9" y="105.4">21</text>
<text x="77.3" y="107.9">10</text>
<text x="77.3" y="102.9">19</text>
<text x="77.7" y="105.4">9</text>
<text x="77.3" y="111.8">23</text>
<text x="77.3" y="114.3">24</text>
<text x="77.3" y="116.8">25</text>
<text x="77.3" y="119.4">26</text>
<text x="77.3" y="121.9">27</text>
<text x="77.3" y="124.5">28</text>
<text x="77.7" y="127">1</text>
<text x="77.7" y="130.8">2</text>
<text x="77.7" y="133.3">3</text>
<text x="77.7" y="135.9">4</text>
<text x="77.3" y="143.5">11</text>
<text x="77.7" y="138.4">5</text>
<text x="77.7" y="141">6</text>
<text x="32.9" y="146">22</text>
<text x="33.3" y="148.6">8</text>
<text x="77.3" y="146">12</text>
<text x="77.3" y="148.6">13</text>
</g>
<text font-size="1.2" fill="#008484" x="17.5" y="101.5" transform="rotate(-90 17.5 101.5)">PWR_FLAG</text>
</svg>
